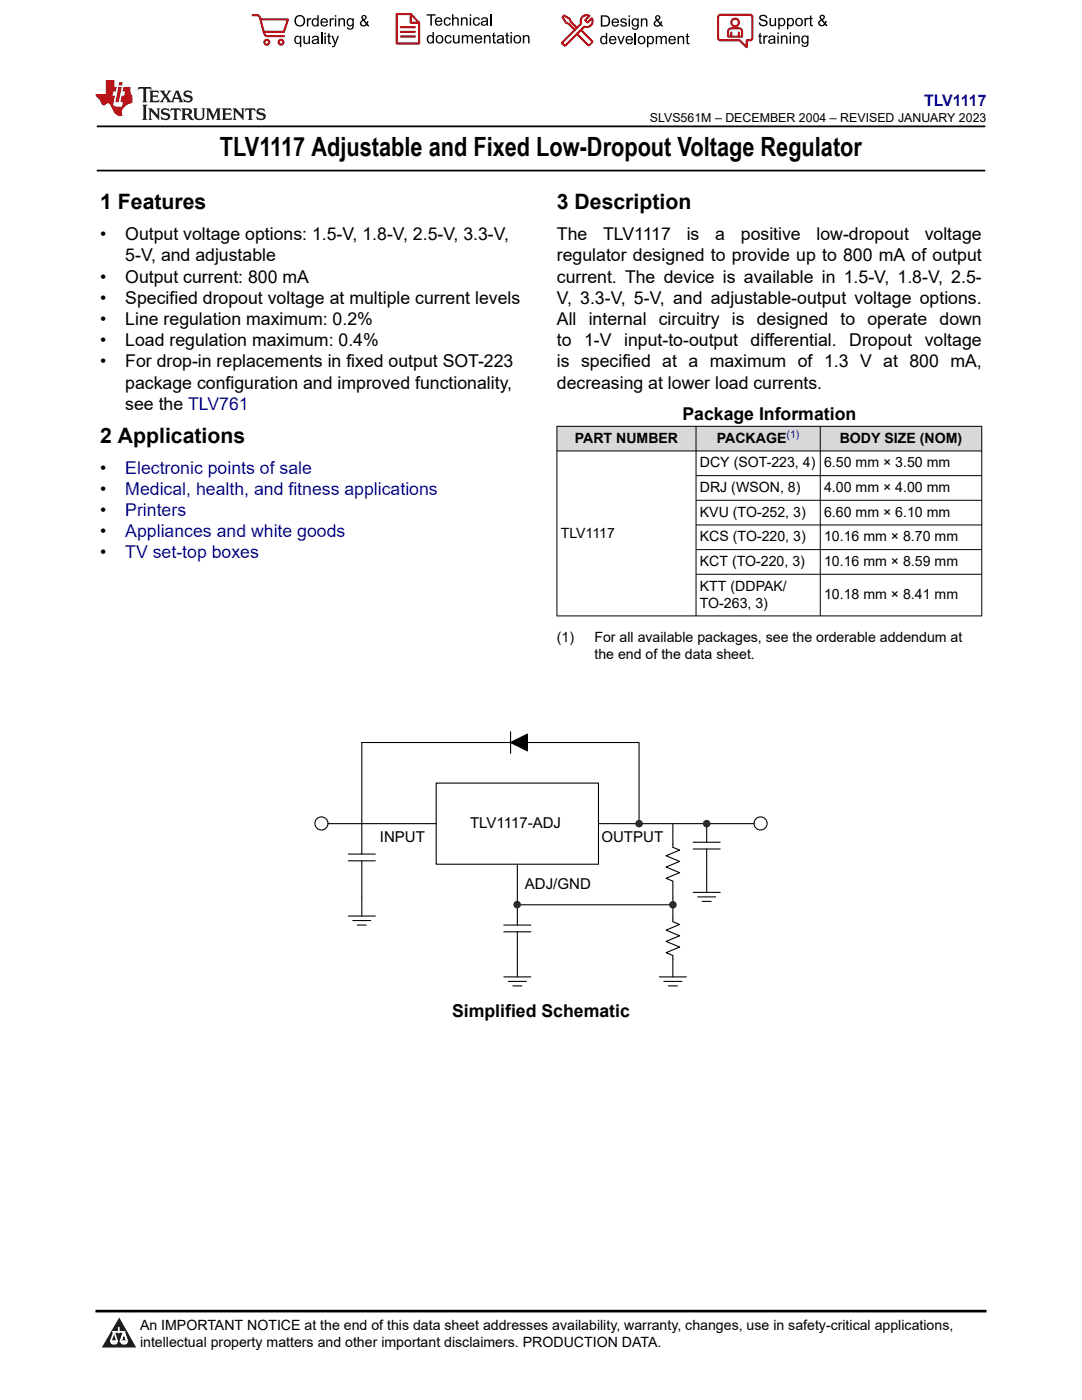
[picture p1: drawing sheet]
<svg xmlns="http://www.w3.org/2000/svg" width="216mm" height="279mm" viewBox="0 0 216 279" stroke-linecap="round" stroke-linejoin="round" font-family="sans-serif">
<path d="M19.3 25.2h177.3M19.3 34h177.3" fill="none" stroke="#000" stroke-width=".35"/>
<g fill="#d8d8d8">
<path d="M111.1 85.1h84.8v4.9h-84.8z" fill-rule="evenodd"/>
<path d="M111.2 85.1h27.6v4.8h-27.6z" fill-rule="evenodd"/>
<path d="M138.9 85.1h24.7v4.8h-24.7z" fill-rule="evenodd"/>
<path d="M163.7 85.1h32.1v4.8h-32.1z" fill-rule="evenodd"/>
</g>
<path d="M111.1 85.1h84.9M111.1 90h84.9M111.1 85v38M138.9 85v38M138.9 94.9h57.1M138.9 99.8h57.1M163.7 85v38M195.9 85v38M138.9 104.8h57.1M138.9 109.7h57.1M138.9 114.6h57.1M196 122.9h-84.9" fill="none" stroke="#000" stroke-width=".2"/>
<g fill="none" stroke="#000" stroke-width=".22">
<path d="M87 156.3h32.4v16.2h-32.4zM101.9 148.2l3.4-1.7v3.4zM101.9 146v4.3M65.4 164.4h21.6M69.5 171.8h5.4M69.5 170.4h5.4M72.2 171.8v11M103.2 172.5v12.1M119.4 164.4h8.1v-16.2h-55.3v22.2M127.5 164.4h23M134.3 164.4v4.7l1.3 .6-2.7 1.1 2.7 1.1-2.7 1.1 2.7 1.2-2.7 1.1 1.4 .5v8.1l1.3 .6-2.7 1.1 2.7 1.2-2.7 1.1 2.7 1.1-2.7 1.1 1.4 .6v4.3M138.3 169.4h5.4"/>
<path d="M138.3 168.1h5.4M138.3 178.1h5.4M139.2 179h3.6M140.1 179.9h1.8M141 164.4v3.7M141 169.4v8.7M69.5 182.8h5.4M70.4 183.7h3.6M71.3 184.6h1.8M100.5 186h5.4M100.5 184.6h5.4M100.5 195h5.4"/>
<path d="M101.4 195.9h3.6M102.3 196.8h1.8M103.2 186v9M103.2 180.6h31.1M131.6 195h5.4M132.5 195.9h3.6M133.4 196.8h1.8"/>
<circle cx="64.1" cy="164.3" r="1.31"/>
<circle cx="151.8" cy="164.3" r="1.31"/>
</g>
<path d="M101.9 148.2l3.4-1.7v3.4z" fill-rule="evenodd" fill="#000"/>
<circle cx="134.3" cy="180.6" r=".61" fill="#2b292a"/>
<circle cx="134.3" cy="180.6" r=".61" fill="none" stroke="#2b292a" stroke-width=".29"/>
<circle cx="127.5" cy="164.4" r=".61" fill="#2b292a"/>
<circle cx="127.5" cy="164.4" r=".61" fill="none" stroke="#2b292a" stroke-width=".29"/>
<circle cx="103.2" cy="180.5" r=".61" fill="#2b292a"/>
<circle cx="103.2" cy="180.5" r=".61" fill="none" stroke="#2b292a" stroke-width=".29"/>
<circle cx="141" cy="164.4" r=".61" fill="#2b292a"/>
<circle cx="141" cy="164.4" r=".61" fill="none" stroke="#2b292a" stroke-width=".29"/>
<path d="M0 0h215.9v23.8h-215.9z" fill-rule="evenodd" fill="#fff"/>
<path d="M27.7 17.4l-.2 .6 .5-.3h.6v.1v2.2l-.2 .4h1l-.2-.4v-2.2v-.1h.5l.5 .3-.1-.6zM29.8 18.1l.2 .4v1.5l-.2 .4h1.9l.1-.6a1.08 1.08 0 0 1-1.3 .2v-.7h.6l.4 .2v-.6l-.4 .2h-.6v-.6l.2-.1a1 1 0 0 1 1 .2l-.1-.5zM31.8 18.1l1 1.1-1 1.2h.9l-.2-.2 .4-.7 .5 .7-.2 .2h1.6l-.2-.2 .1-.4h1l.1 .4-.1 .2h.9l-.2-.3-.8-2h-.5l-1 2.2-.8-1.1 .9-1.1h-.8l.2 .2-.5 .7-.3-.7 .1-.2zM35.2 18.5l.4 1h-.8zM36.8 18.2a.65 .65 0 0 0-.2 .7 .65 .65 0 0 0 .6 .5l.7 .2 .1 .2a.79 .79 0 0 1-.7 .4 .79 .79 0 0 1-.7-.5l.1 .7 .2-.1a.93 .93 0 0 0 1.1 .1 .93 .93 0 0 0 .4-1 1.46 1.46 0 0 0-1.2-.6l-.1-.3a1.09 1.09 0 0 1 1.2 .2l-.2-.6-.1 .1-.6-.2zM28.4 20.9l.2 .4v2.3l-.2 .3h1l-.2-.3v-2.3l.2-.4zM29.6 21.6l.2 .4v1.6l-.2 .3h.8l-.3-.3v-1.4l1.7 1.8v-2l.2-.4h-.8l.2 .2 .1 1.1-1.2-1.3zM32.3 21.8a.65 .65 0 0 0-.2 .7 .65 .65 0 0 0 .7 .4l.6 .2 .1 .2a.79 .79 0 0 1-.7 .4 .79 .79 0 0 1-.7-.5l.1 .7 .2-.1a.93 .93 0 0 0 1.1 .1 .93 .93 0 0 0 .4-.9 1.46 1.46 0 0 0-1.2-.6l-.1-.4a1.09 1.09 0 0 1 1.2 .2l-.2-.6-.1 .1-.6-.1zM34.1 21.6l-.1 .7a.63 .63 0 0 1 .7-.4l.1 1.7-.3 .3h1l-.2-.3v-1.7a.66 .66 0 0 1 .8 .4l-.1-.7zM36.2 21.6l.2 .4v1.6l-.2 .3h.9l-.2-.2v-.7h.5l.1 .2a.79 .79 0 0 0 1.2 .6l-1-.9a.61 .61 0 0 0 .6-.6 .61 .61 0 0 0-.5-.6zM36.9 21.9h.2a.47 .47 0 0 1 .5 .1 .47 .47 0 0 1 .1 .5l-.2 .2h-.6zM38.5 21.6l.2 .2a2.27 2.27 0 0 0 .4 2 1.04 1.04 0 0 0 1.7-.7v-1.3l.2-.2h-.8l.2 .4v1.1a.6 .6 0 0 1-.6 .6 .6 .6 0 0 1-.6-.6v-1.1l.3-.4zM41.1 21.6l.2 .4v1.6l-.2 .3h.7l-.2-.3v-1.5l.9 1.9 .8-1.9v1.5l-.2 .3h1l-.3-.3v-1.6l.3-.4h-.8l-.7 1.5-.7-1.5zM44.3 21.6l.2 .4v1.6l-.2 .3h1.9l.1-.5a1.09 1.09 0 0 1-1.3 .1v-.6h.6l.4 .1v-.6l-.4 .2h-.6v-.6l.2-.1a1.01 1.01 0 0 1 1 .3l-.1-.6zM46.4 21.6l.3 .4v1.6l-.3 .3h.8l-.2-.3v-1.4l1.6 1.8v-2l.2-.4h-.7l.2 .2v1.1l-1.2-1.3zM49 21.6l-.1 .7a.63 .63 0 0 1 .8-.4v1.7l-.3 .3h1l-.2-.3v-1.7a.66 .66 0 0 1 .8 .4l-.1-.7zM51.4 21.8a.65 .65 0 0 0-.2 .7 .65 .65 0 0 0 .6 .4l.6 .2 .2 .2a.79 .79 0 0 1-.8 .4 .79 .79 0 0 1-.6-.5l.1 .7 .2-.1a.93 .93 0 0 0 1 .1 .93 .93 0 0 0 .5-.9 1.46 1.46 0 0 0-1.3-.6l-.1-.4a1.09 1.09 0 0 1 1.3 .2l-.2-.6-.2 .1-.5-.1z" fill="#231f20"/>
<path d="M21.1 16v2.8h-2.1l.1 .3 .9 1a.95 .95 0 0 0 .9 .9 .59 .59 0 0 1 .6-.4 .59 .59 0 0 1 .5 .4l.4 .8a1.59 1.59 0 0 0 2.1 1.3 1.61 1.61 0 0 1 1-2.2l1-.4-.1-1.5a1.59 1.59 0 0 1-.4-1.6h-1.4l-.2 .9h.5l-.1 .8h-.5l-.2 1v.2l.4 .1-.2 .9h-.6a.73 .73 0 0 1-1.1-.7l.3-1.5h-.5l.2-.8h.5l.2-.9h-.5v-1.4zM23.6 17.4l-.6 3h.7l.6-3zM23.8 16.4l-.1 .7h.7l.1-.7z" fill="#ed1c24"/>
<g fill="#000">
<path d="M58.7 4.2a1.15 1.15 0 0 1 2.3 0 1.15 1.15 0 0 1-2.3 0zM59.3 3.5a.89 .89 0 0 0-.2 1.1 .89 .89 0 0 0 1.1 .4 .88 .88 0 0 0 .3-1.3 .88 .88 0 0 0-1.2-.2z" fill-rule="evenodd"/>
<path d="M58.9 7.3l.5-.2 .5 .3v-.3h.2v2.3h-.3v-.8a.74 .74 0 0 1-.9 0 .74 .74 0 0 1-.2-1zM59.1 7.5a.57 .57 0 0 0-.1 .7 .57 .57 0 0 0 .7 .2 .57 .57 0 0 0 .2-.7 .57 .57 0 0 0-.8-.2z" fill-rule="evenodd"/>
<path d="M61.2 3.6h.3v.3l.2-.2 .3-.1 .1 .1-.1 .3a.36 .36 0 0 0-.4 0 .36 .36 0 0 0-.1 .4v.9h-.3z" fill-rule="evenodd"/>
<path d="M60.5 7.1h.3v.9a.41 .41 0 0 0 .4 .6 .41 .41 0 0 0 .4-.6v-.9h.3v1.7h-.3v-.3a.58 .58 0 0 1-.7 .3 .58 .58 0 0 1-.4-.6z" fill-rule="evenodd"/>
<path d="M62.4 3.8l.5-.2 .4 .2v-.8h.3v2.3h-.3v-.2a.75 .75 0 0 1-1-.1 .75 .75 0 0 1 0-1zM62.6 4a.57 .57 0 0 0-.1 .7 .57 .57 0 0 0 .7 .2 .57 .57 0 0 0 .1-.7 .57 .57 0 0 0-.7-.2z" fill-rule="evenodd"/>
<path d="M62.4 7.3a.74 .74 0 0 1 .9-.1 .74 .74 0 0 1 .3 .9l.1 .7h-.3v-.2a.57 .57 0 0 1-.9 .2 .57 .57 0 0 1-.1-.8l.9-.3a.41 .41 0 0 0-.3-.4 .41 .41 0 0 0-.5 .4l-.3-.1zM62.6 8.2a.35 .35 0 0 0 .1 .5 .35 .35 0 0 0 .5-.3l.1-.4z" fill-rule="evenodd"/>
<path d="M64.7 6.5h.3v.3h-.3zM64.7 7.1h.3v1.7h-.3z" fill-rule="evenodd"/>
<path d="M64.2 3.8a.76 .76 0 0 1 .9-.1 .76 .76 0 0 1 .3 .8h-1.2a.47 .47 0 0 0 .4 .6 .47 .47 0 0 0 .5-.4l.3 .1a.82 .82 0 0 1-1.2 .3 .82 .82 0 0 1 0-1.3zM64.4 4l-.2 .3h.9l-.2-.4z" fill-rule="evenodd"/>
<path d="M65.8 3.6h.2v.3l.2-.2 .3-.1 .2 .1-.1 .3a.36 .36 0 0 0-.5 0 .36 .36 0 0 0 0 .4v.9h-.3z" fill-rule="evenodd"/>
<path d="M65.5 6.7l.3-.1v.5h.2v.3h-.2v.9v.2h.2l.1 .3a.41 .41 0 0 1-.5-.1 .41 .41 0 0 1-.1-.4v-.9h-.2v-.3h.2z" fill-rule="evenodd"/>
<path d="M66.1 7.1h.3l.5 1.4 .5-1.4h.2l-.6 1.7a.57 .57 0 0 1-.7 .6v-.3a.37 .37 0 0 0 .5-.3z" fill-rule="evenodd"/>
<path d="M66.8 3h.3v.3h-.3zM66.8 3.6h.3v1.7h-.3z" fill-rule="evenodd"/>
<path d="M67.5 3.6h.3v.3a.58 .58 0 0 1 .7-.3 .58 .58 0 0 1 .3 .7v1h-.2v-1a.4 .4 0 0 0-.5-.5 .4 .4 0 0 0-.3 .6v.9h-.3z" fill-rule="evenodd"/>
<path d="M69.3 3.8l.6-.2 .4 .2v-.2h.3v1.5a.71 .71 0 0 1-.5 .8 .71 .71 0 0 1-.9-.5h.3a.46 .46 0 0 0 .6 .3 .46 .46 0 0 0 .2-.6 .78 .78 0 0 1-1.1-.2 .78 .78 0 0 1 .1-1.1zM69.6 4a.53 .53 0 0 0-.1 .8 .53 .53 0 0 0 .8 0 .54 .54 0 0 0 0-.7 .54 .54 0 0 0-.7-.1z" fill-rule="evenodd"/>
<path d="M72.2 3.1a.53 .53 0 0 1 .9 .1 .53 .53 0 0 1-.4 .8l.5 .5 .1-.3 .2 .1-.2 .5 .4 .3-.2 .2-.3-.3a.71 .71 0 0 1-1.2 .1 .71 .71 0 0 1 .3-1.1l-.2-.5zM72.3 3.5a.3 .3 0 0 0 .6 0 .3 .3 0 0 0-.6 0zM72.3 4.3a.45 .45 0 0 0 0 .7 .45 .45 0 0 0 .7-.2l-.5-.6z" fill-rule="evenodd"/>
<path d="M85.1 2.8h1.8v.3h-.7v2h-.3v-2h-.8z" fill-rule="evenodd"/>
<path d="M85.3 7.2l.6-.2 .4 .2v-.8h.3v2.3h-.3v-.2a.76 .76 0 0 1-1-.1 .76 .76 0 0 1-.1-1zM85.6 7.4a.58 .58 0 0 0-.1 .7 .58 .58 0 0 0 .7 .2 .58 .58 0 0 0 .1-.7 .58 .58 0 0 0-.7-.2z" fill-rule="evenodd"/>
<path d="M87.2 7.2a.81 .81 0 0 1 1.1 .1 .81 .81 0 0 1-.1 1.2 .81 .81 0 0 1-1.2-.2v-.7zM87.3 7.4a.57 .57 0 0 0 0 .8 .57 .57 0 0 0 .8 0 .57 .57 0 0 0 0-.7 .57 .57 0 0 0-.8-.1z" fill-rule="evenodd"/>
<path d="M87 3.7a.77 .77 0 0 1 .9-.2 .77 .77 0 0 1 .4 .9h-1.3a.48 .48 0 0 0 .4 .5 .48 .48 0 0 0 .6-.3h.3a.83 .83 0 0 1-1.3 .4 .83 .83 0 0 1 0-1.3zM87.2 3.8l-.1 .3h.9l-.3-.4z" fill-rule="evenodd"/>
<path d="M88.7 3.7a.7 .7 0 0 1 1.2 .3h-.2a.45 .45 0 0 0-.6-.3 .45 .45 0 0 0-.3 .6 .45 .45 0 0 0 .3 .6 .45 .45 0 0 0 .6-.4l.3 .1a.76 .76 0 0 1-1.1 .5 .76 .76 0 0 1-.3-1.1z" fill-rule="evenodd"/>
<path d="M88.9 7.2a.7 .7 0 0 1 1.2 .3h-.3a.45 .45 0 0 0-.5-.3 .45 .45 0 0 0-.3 .6 .45 .45 0 0 0 .3 .6 .45 .45 0 0 0 .6-.3h.2a.76 .76 0 0 1-1 .5 .76 .76 0 0 1-.3-1.1z" fill-rule="evenodd"/>
<path d="M90.2 2.8h.3v.9a.59 .59 0 0 1 .7-.2 .59 .59 0 0 1 .3 .6v1h-.2v-1a.4 .4 0 0 0-.5-.4 .4 .4 0 0 0-.3 .5v.9h-.3z" fill-rule="evenodd"/>
<path d="M90.4 7h.3v.9a.41 .41 0 0 0 .4 .6 .41 .41 0 0 0 .3-.6v-.9h.3v1.7h-.2v-.3a.58 .58 0 0 1-.7 .3 .58 .58 0 0 1-.4-.7z" fill-rule="evenodd"/>
<path d="M92 3.5h.2v.2a.59 .59 0 0 1 .7-.3 .59 .59 0 0 1 .4 .7v1h-.3v-1a.41 .41 0 0 0-.4-.4 .41 .41 0 0 0-.4 .5v.9h-.2z" fill-rule="evenodd"/>
<path d="M92.1 7h.3v.3a.56 .56 0 0 1 1 0 .54 .54 0 0 1 .6-.3 .54 .54 0 0 1 .4 .5v1.2h-.3v-1.1a.34 .34 0 0 0-.3-.4 .34 .34 0 0 0-.4 .3v1.2h-.3v-1.1a.38 .38 0 0 0-.5-.3 .38 .38 0 0 0-.2 .5v.9h-.3z" fill-rule="evenodd"/>
<path d="M93.7 2.8h.3v.4h-.3zM93.7 3.5h.3v1.6h-.3z" fill-rule="evenodd"/>
<path d="M94.6 3.7a.7 .7 0 0 1 1.2 .3h-.3a.45 .45 0 0 0-.6-.3 .45 .45 0 0 0-.3 .6 .45 .45 0 0 0 .4 .6 .45 .45 0 0 0 .5-.4l.3 .1a.76 .76 0 0 1-1 .5 .76 .76 0 0 1-.4-1.1z" fill-rule="evenodd"/>
<path d="M94.9 7.2a.77 .77 0 0 1 .9-.1 .77 .77 0 0 1 .4 .8h-1.2a.48 .48 0 0 0 .3 .6 .48 .48 0 0 0 .6-.4l.3 .1a.83 .83 0 0 1-1.3 .3 .83 .83 0 0 1 0-1.3zM95.1 7.3l-.1 .4h.9l-.2-.4z" fill-rule="evenodd"/>
<path d="M96.6 7h.2v.3a.59 .59 0 0 1 .7-.3 .59 .59 0 0 1 .4 .7v1h-.3v-1a.41 .41 0 0 0-.4-.5 .41 .41 0 0 0-.4 .6v.9h-.2z" fill-rule="evenodd"/>
<path d="M96.1 3.7a.74 .74 0 0 1 1-.2 .74 .74 0 0 1 .3 .9v.7h-.2l-.1-.2a.59 .59 0 0 1-.8 .3 .59 .59 0 0 1-.2-.8l1-.3a.42 .42 0 0 0-.4-.5 .42 .42 0 0 0-.4 .4l-.3-.1zM96.3 4.5a.36 .36 0 0 0 .2 .5 .36 .36 0 0 0 .5-.2l.1-.5z" fill-rule="evenodd"/>
<path d="M98.4 6.6l.3-.2v.6h.2v.2h-.2v1v.2h.2l.1 .3a.41 .41 0 0 1-.5-.1 .41 .41 0 0 1-.1-.4v-1h-.2v-.2h.2z" fill-rule="evenodd"/>
<path d="M99.3 7.2a.74 .74 0 0 1 1-.2 .74 .74 0 0 1 .2 1l.1 .7h-.3v-.2a.59 .59 0 0 1-.8 .2 .59 .59 0 0 1-.3-.8l1.1-.3a.42 .42 0 0 0-.4-.4 .42 .42 0 0 0-.5 .3h-.2zM99.5 8a.36 .36 0 0 0 .2 .5 .36 .36 0 0 0 .4-.2l.2-.5z" fill-rule="evenodd"/>
<path d="M101 6.6l.3-.2v.6h.3v.2h-.3v1l.1 .2h.2v.3a.41 .41 0 0 1-.4-.1 .41 .41 0 0 1-.2-.4v-1h-.2v-.2h.2z" fill-rule="evenodd"/>
<path d="M101.9 6.4h.2v.3h-.2zM101.9 7h.2v1.7h-.2z" fill-rule="evenodd"/>
<path d="M102.7 7.2a.81 .81 0 0 1 1.1 .1 .81 .81 0 0 1-.1 1.2 .81 .81 0 0 1-1.2-.2v-.7zM102.9 7.4a.57 .57 0 0 0-.1 .8 .57 .57 0 0 0 .9 0 .57 .57 0 0 0-.1-.7 .57 .57 0 0 0-.7-.1z" fill-rule="evenodd"/>
<path d="M104.3 7h.3v.3a.59 .59 0 0 1 .7-.3 .59 .59 0 0 1 .4 .7v1h-.3v-1a.41 .41 0 0 0-.5-.5 .41 .41 0 0 0-.3 .6v.9h-.3z" fill-rule="evenodd"/>
<path d="M119.9 3.1h.8a1.12 1.12 0 0 1 1 1.1 1.12 1.12 0 0 1-1 1.1h-.8zM120.2 3.3v1.7h.5a.86 .86 0 0 0 .8-.8 .86 .86 0 0 0-.8-.9z" fill-rule="evenodd"/>
<path d="M119.9 7.4l.5-.3 .5 .3v-.8h.3v2.2h-.3v-.2a.75 .75 0 0 1-1 0 .75 .75 0 0 1-.1-1zM120.2 7.5a.57 .57 0 0 0-.2 .8 .57 .57 0 0 0 .8 .2 .57 .57 0 0 0 .1-.8 .57 .57 0 0 0-.7-.2z" fill-rule="evenodd"/>
<path d="M121.7 7.4a.76 .76 0 0 1 .9-.2 .76 .76 0 0 1 .4 .9h-1.2a.47 .47 0 0 0 .3 .5 .47 .47 0 0 0 .6-.3h.3a.82 .82 0 0 1-1.3 .4 .82 .82 0 0 1 0-1.3zM121.9 7.5l-.1 .3h.9l-.2-.4z" fill-rule="evenodd"/>
<path d="M122.2 3.9a.76 .76 0 0 1 .9-.2 .76 .76 0 0 1 .4 .9h-1.2a.47 .47 0 0 0 .4 .5 .47 .47 0 0 0 .5-.3h.3a.82 .82 0 0 1-1.2 .4 .82 .82 0 0 1-.1-1.3zM122.5 4l-.2 .3h.9l-.2-.4z" fill-rule="evenodd"/>
<path d="M123.9 3.8a.71 .71 0 0 1 1.1 .3h-.2a.32 .32 0 0 0-.4-.3 .32 .32 0 0 0-.3 .4h.1a.75 .75 0 0 1 .9 .8 .72 .72 0 0 1-.7 .3 .72 .72 0 0 1-.6-.5h.2a.36 .36 0 0 0 .4 .4 .36 .36 0 0 0 .3-.5 .8 .8 0 0 1-.9-.7z" fill-rule="evenodd"/>
<path d="M123.2 7.2h.3l.4 1.3 .5-1.3h.3l-.6 1.6h-.3z" fill-rule="evenodd"/>
<path d="M125.4 3.1h.3v.3h-.3zM125.4 3.7h.3v1.6h-.3z" fill-rule="evenodd"/>
<path d="M125 7.4a.76 .76 0 0 1 .9-.2 .76 .76 0 0 1 .4 .9h-1.2a.47 .47 0 0 0 .4 .5 .47 .47 0 0 0 .5-.3h.3a.82 .82 0 0 1-1.2 .4 .82 .82 0 0 1-.1-1.3zM125.3 7.5l-.2 .3h.9l-.2-.4z" fill-rule="evenodd"/>
<path d="M126.2 3.9l.5-.3 .5 .3v-.2h.3v1.4a.71 .71 0 0 1-.6 .8 .71 .71 0 0 1-.8-.5l.2 .1a.46 .46 0 0 0 .7 .2 .46 .46 0 0 0 .2-.6 .78 .78 0 0 1-1.1-.1 .78 .78 0 0 1 .1-1.1zM126.4 4a.53 .53 0 0 0 0 .8 .53 .53 0 0 0 .7 0 .54 .54 0 0 0 0-.7 .54 .54 0 0 0-.7-.1z" fill-rule="evenodd"/>
<path d="M127.5 7.3a.8 .8 0 0 1 1.1 .2 .8 .8 0 0 1-.1 1.1 .8 .8 0 0 1-1.2-.1v-.8zM127.7 7.5a.56 .56 0 0 0-.1 .9 .56 .56 0 0 0 .8-.1 .56 .56 0 0 0 0-.7 .56 .56 0 0 0-.7-.1z" fill-rule="evenodd"/>
<path d="M127.9 3.7h.2v.2a.58 .58 0 0 1 .7-.2 .58 .58 0 0 1 .4 .6v1h-.3v-1a.4 .4 0 0 0-.4-.4 .4 .4 0 0 0-.3 .5v.9h-.3z" fill-rule="evenodd"/>
<path d="M129.1 7.2h.2v.2a.72 .72 0 0 1 1-.1 .72 .72 0 0 1 .2 1 .64 .64 0 0 1-.5 .5 .64 .64 0 0 1-.6-.2v.8h-.3zM129.5 7.5a.56 .56 0 0 0-.1 .8 .56 .56 0 0 0 .7 .2 .56 .56 0 0 0 .1-.8 .56 .56 0 0 0-.7-.2z" fill-rule="evenodd"/>
<path d="M130.8 7.2h.3v.2a.55 .55 0 0 1 .9 0 .53 .53 0 0 1 .7-.3 .53 .53 0 0 1 .4 .6v1.1h-.3v-1a.34 .34 0 0 0-.3-.4 .34 .34 0 0 0-.4 .3v1.1h-.3v-1a.37 .37 0 0 0-.5-.4 .37 .37 0 0 0-.2 .6v.8h-.3z" fill-rule="evenodd"/>
<path d="M130.9 3.2a.53 .53 0 0 1 .8 .1 .53 .53 0 0 1-.3 .8l.4 .5 .1-.4 .3 .1-.2 .5 .3 .3-.2 .3-.3-.4a.71 .71 0 0 1-1.2 .1 .71 .71 0 0 1 .4-1.1l-.3-.5zM130.9 3.6a.3 .3 0 0 0 .6 0 .3 .3 0 0 0-.6 0zM130.9 4.3a.45 .45 0 0 0 0 .7 .45 .45 0 0 0 .7-.2l-.5-.6z" fill-rule="evenodd"/>
<path d="M133.6 7.4a.76 .76 0 0 1 .9-.2 .76 .76 0 0 1 .4 .9h-1.3a.47 .47 0 0 0 .4 .5 .47 .47 0 0 0 .6-.3h.3a.82 .82 0 0 1-1.3 .4 .82 .82 0 0 1 0-1.3zM133.8 7.5l-.1 .3h.9l-.3-.4z" fill-rule="evenodd"/>
<path d="M135.2 7.2h.3v.2a.58 .58 0 0 1 .7-.2 .58 .58 0 0 1 .3 .6v1h-.3v-1a.4 .4 0 0 0-.4-.4 .4 .4 0 0 0-.3 .5v.9h-.3z" fill-rule="evenodd"/>
<path d="M137 6.8l.3-.2v.6h.2v.2h-.2v1v.2h.2l.1 .2a.41 .41 0 0 1-.5 0 .41 .41 0 0 1-.1-.5v-.9h-.2v-.2h.2z" fill-rule="evenodd"/>
<path d="M151.7 3.1a.88 .88 0 0 1 1.4 .5h-.3a.49 .49 0 0 0-.5-.5 .49 .49 0 0 0-.4 .6v.1a1.06 1.06 0 0 1 1.3 1 .95 .95 0 0 1-1 .4 .95 .95 0 0 1-.8-.7h.3a.58 .58 0 0 0 .6 .5 .58 .58 0 0 0 .5-.6l-.2-.1a.95 .95 0 0 1-1.1-.9z" fill-rule="evenodd"/>
<path d="M151.5 6.7l.3-.2v.6h.3v.2h-.3v1v.2h.3v.2a.41 .41 0 0 1-.5 0 .41 .41 0 0 1-.1-.5v-.9h-.2v-.2h.2z" fill-rule="evenodd"/>
<path d="M152.3 7.1h.3v.2l.1-.2h.4h.1l-.1 .3a.36 .36 0 0 0-.4 0 .36 .36 0 0 0-.1 .5v.8h-.3z" fill-rule="evenodd"/>
<path d="M153.4 7.3a.74 .74 0 0 1 1-.2 .74 .74 0 0 1 .3 .9l.1 .7h-.3l-.1-.2a.57 .57 0 0 1-.8 .3 .57 .57 0 0 1-.1-.9l.9-.2a.41 .41 0 0 0-.4-.4 .41 .41 0 0 0-.4 .3h-.3zM153.7 8.1a.35 .35 0 0 0 .1 .5 .35 .35 0 0 0 .5-.2l.1-.5z" fill-rule="evenodd"/>
<path d="M153.5 3.6h.3v.9a.41 .41 0 0 0 .4 .5 .41 .41 0 0 0 .4-.5v-.9h.3v1.6h-.3v-.2a.58 .58 0 0 1-.7 .2 .58 .58 0 0 1-.4-.6z" fill-rule="evenodd"/>
<path d="M155.1 6.5h.3v.3h-.3zM155.1 7.1h.3v1.6h-.3z" fill-rule="evenodd"/>
<path d="M155.3 3.6h.2v.2a.72 .72 0 0 1 1-.1 .72 .72 0 0 1 .2 1 .64 .64 0 0 1-.5 .5 .64 .64 0 0 1-.6-.2v.8h-.3zM155.7 3.9a.56 .56 0 0 0-.2 .8 .56 .56 0 0 0 .8 .2 .56 .56 0 0 0 .1-.8 .56 .56 0 0 0-.7-.2z" fill-rule="evenodd"/>
<path d="M155.8 7.1h.3v.2a.58 .58 0 0 1 .7-.2 .58 .58 0 0 1 .3 .6v1h-.2v-1a.4 .4 0 0 0-.5-.4 .4 .4 0 0 0-.3 .5v.9h-.3z" fill-rule="evenodd"/>
<path d="M157 3.6h.3v.2a.72 .72 0 0 1 1-.1 .72 .72 0 0 1 .1 1 .64 .64 0 0 1-.4 .5 .64 .64 0 0 1-.7-.2v.8h-.3zM157.4 3.9a.56 .56 0 0 0-.1 .8 .56 .56 0 0 0 .7 .2 .56 .56 0 0 0 .2-.8 .56 .56 0 0 0-.8-.2z" fill-rule="evenodd"/>
<path d="M157.6 6.5h.2v.3h-.2zM157.6 7.1h.2v1.6h-.2z" fill-rule="evenodd"/>
<path d="M158.3 7.1h.2v.2a.58 .58 0 0 1 .7-.2 .58 .58 0 0 1 .4 .6v1h-.3v-1a.4 .4 0 0 0-.4-.4 .4 .4 0 0 0-.4 .5v.9h-.2z" fill-rule="evenodd"/>
<path d="M158.9 3.7a.8 .8 0 0 1 1.2 .2 .8 .8 0 0 1-.2 1.1 .8 .8 0 0 1-1.1-.1l-.1-.8zM159.1 3.9a.56 .56 0 0 0-.1 .9 .56 .56 0 0 0 .9 0 .56 .56 0 0 0-.1-.8 .56 .56 0 0 0-.7-.1z" fill-rule="evenodd"/>
<path d="M160.1 7.3l.5-.2 .5 .2v-.2h.2v1.4a.71 .71 0 0 1-.5 .9 .71 .71 0 0 1-.8-.5h.2a.46 .46 0 0 0 .6 .2 .46 .46 0 0 0 .2-.6 .78 .78 0 0 1-1-.1 .78 .78 0 0 1 .1-1.1zM160.3 7.4a.53 .53 0 0 0-.1 .8 .53 .53 0 0 0 .8 0 .54 .54 0 0 0 0-.7 .54 .54 0 0 0-.7-.1z" fill-rule="evenodd"/>
<path d="M160.5 3.6h.3v.2l.1-.2h.4h.1l-.1 .3a.36 .36 0 0 0-.4 0 .36 .36 0 0 0-.1 .5v.8h-.3z" fill-rule="evenodd"/>
<path d="M161.6 3.2l.3-.2v.6h.3v.2h-.3v1l.1 .2h.2v.2a.41 .41 0 0 1-.4 0 .41 .41 0 0 1-.2-.5v-.9h-.2v-.2h.2z" fill-rule="evenodd"/>
<path d="M163.7 3.1a.53 .53 0 0 1 .8 .1 .53 .53 0 0 1-.3 .8l.4 .5 .1-.3h.3l-.2 .5 .3 .3-.2 .3-.3-.3a.71 .71 0 0 1-1.2 .1 .71 .71 0 0 1 .4-1.2l-.3-.5zM163.8 3.5a.3 .3 0 0 0 .6 0 .3 .3 0 0 0-.6 0zM163.7 4.2a.45 .45 0 0 0 0 .8 .45 .45 0 0 0 .7-.3l-.5-.6z" fill-rule="evenodd"/>
</g>
<path d="M64.2 6.5v2.3M97.9 2.8v2.3M126.8 6.6v2.2" fill="none" stroke="#000" stroke-width=".28"/>
<g fill="none" stroke="#de0000" stroke-width=".42">
<path d="M50.4 3l1.1 .1a1.4 1.4 0 0 1 .6 1.2l.6 2.5a.95 .95 0 0 0 1.2 .4h2.8M52 3.9h5.5l-.8 2.4h-4M79.1 2.8h2.8v1.7h1.7v4.2h-4.5zM80 6.4h2.8M80 5.4h2.8M80 7.3h2.8M82 2.8l1.6 1.7M115.1 5.5l-1.2-1.2-.2-.5-1.2-.7-.3 .3 .7 1.1 .5 .2 1.3 1.3M115.9 6l2.2 2.2v.3l-.5 .5h-.3l-2.2-2.2zM115.9 6l.7-.7a1.19 1.19 0 0 0 1.3-.3 1.19 1.19 0 0 0 .2-1.4l-.8 .9-.5-.5 .8-.8a1.19 1.19 0 0 0-1.3 .1 1.19 1.19 0 0 0-.3 1.4l-3.8 3.7v.3l.3 .3h.3l2.3-2.2M143.3 3.2l.5-.2h5.9l.4 .2v4.4l-.2 .4-.9 .1v1.3l-1.4-1.3h-3.8l-.5-.3zM145.5 5.8l.4-.1h1.6a.61 .61 0 0 1 .6 .6v1h-2.8v-1z"/>
<path d="M145.9 6.5v.8M147.4 6.5v.8"/>
<circle cx="53.2" cy="8.4" r=".49"/>
<circle cx="56.1" cy="8.4" r=".49"/>
<circle cx="146.7" cy="4.5" r=".75"/>
</g>
<path d="M0 261.4h215.9v18h-215.9z" fill-rule="evenodd" fill="#fff"/>
<path d="M23.8 262.9l3.4 6h-6.9z" fill="#231f20"/>
<path d="M22.1 267.7h1.3l-.4 .5h-.3a.55 .55 0 0 1-.6-.5z" fill-rule="evenodd" fill="#fff"/>
<path d="M22.1 267.7h1.3l-.4 .5h-.3a.55 .55 0 0 1-.6-.5z" fill="none" stroke="#231f20" stroke-width=".34"/>
<path d="M22.1 267.7h1.3l-.4 .5h-.5zM22.6 265.8h.1M22.6 265.8h2.3zM23.7 265.9h.1M23.7 264.9v1zM24 267.7h.1" fill="none" stroke="#fff" stroke-width=".34"/>
<path d="M24.7 265.8l-.7 1.9z" fill="#fff"/>
<path d="M24.7 265.8l-.7 1.9z" fill="none" stroke="#fff" stroke-width=".34"/>
<path d="M24.7 265.8l.7 1.9z" fill="#fff"/>
<path d="M22.8 265.8l-.7 1.9zM22.8 265.8l.6 1.9zM24.7 265.8l.7 1.9zM25.3 267.7h.1" fill="none" stroke="#fff" stroke-width=".34"/>
<path d="M24.1 267.7h1.3a.65 .65 0 0 1-.6 .5 .65 .65 0 0 1-.7-.5z" fill-rule="evenodd" fill="#fff"/>
<path d="M24.1 267.7h1.3a.65 .65 0 0 1-.6 .5 .65 .65 0 0 1-.7-.5z" fill="none" stroke="#231f20" stroke-width=".34"/>
<path d="M24 267.7h.1M24.1 267.7h1.3l-.4 .5h-.5z" fill="none" stroke="#fff" stroke-width=".34"/>
<path d="M19 261.7h177.8" fill="none" stroke="#000" stroke-width=".53"/>
<text font-size="5.3" x="43.9" y="31.2">TLV1117 Adjustable and Fixed Low-Dropout Voltage Regulator</text>
<g font-size="4.2">
<text x="20" y="41.8">1 Features</text>
<text x="111.1" y="41.8">3 Description</text>
<text x="20" y="88.4">2 Applications</text>
</g>
<g font-size="3.5">
<text x="20" y="47.9">•</text>
<text x="25" y="47.9">Output voltage options: 1.5-V, 1.8-V, 2.5-V, 3.3-V,</text>
<text x="111.1" y="47.9">The</text>
<text x="120.4" y="47.9">TLV1117</text>
<text x="137" y="47.9">is</text>
<text x="142.7" y="47.9">a</text>
<text x="147.8" y="47.9">positive</text>
<text x="162.9" y="47.9">low-dropout</text>
<text x="184.5" y="47.9">voltage</text>
<text x="25" y="52.2">5-V, and adjustable</text>
<text x="111.1" y="52.2">regulator designed to provide up to 800 mA of output</text>
<text x="20" y="56.4">•</text>
<text x="25" y="56.4">Output current: 800 mA</text>
<text x="111.1" y="56.4">current. The device is available in 1.5-V, 1.8-V, 2.5-</text>
<text x="20" y="60.6">•</text>
<text x="20" y="64.9">•</text>
<text x="25" y="60.6">Specified dropout voltage at multiple current levels</text>
<text x="25" y="64.9">Line regulation maximum: 0.2%</text>
<text x="111.1" y="60.6">V, 3.3-V, 5-V, and adjustable-output voltage options.</text>
<text x="111.1" y="64.9">All internal circuitry is designed to operate down</text>
<text x="20" y="69.1">•</text>
<text x="25" y="69.1">Load regulation maximum: 0.4%</text>
<text x="111.1" y="69.1">to</text>
<text x="116.6" y="69.1">1-V</text>
<text x="124.5" y="69.1">input-to-output</text>
<text x="149.8" y="69.1">differential.</text>
<text x="169.5" y="69.1">Dropout</text>
<text x="184.5" y="69.1">voltage</text>
<text x="20" y="73.3">•</text>
<text x="25" y="73.3">For drop-in replacements in fixed output SOT-223</text>
<text x="25" y="77.6">package configuration and improved functionality,</text>
<text x="111.1" y="77.6">decreasing at lower load currents.</text>
<text x="111.1" y="73.3">is specified at a maximum of 1.3 V at 800 mA,</text>
<text x="25" y="81.8">see the TLV761</text>
<text x="136.2" y="83.9">Package Information</text>
<text x="20" y="94.5">•</text>
<text x="20" y="98.7">•</text>
<text x="20" y="103">•</text>
<text x="20" y="107.2">•</text>
<text x="20" y="111.4">•</text>
<text x="90.2" y="202.9">Simplified Schematic</text>
</g>
<g font-size="3.5" fill="#00f">
<text x="25" y="94.5">Electronic points of sale</text>
<text x="25" y="98.7">Medical, health, and fitness applications</text>
<text x="25" y="103">Printers</text>
<text x="25" y="107.2">Appliances and white goods</text>
<text x="25" y="111.4">TV set-top boxes</text>
</g>
<text font-size="3.2" fill="#00f" x="184.4" y="21.1">TLV1117</text>
<g font-size="3">
<text x="75.8" y="168">INPUT</text>
<text x="93.8" y="165.3">TLV1117-ADJ</text>
<text x="120" y="168">OUTPUT</text>
<text x="104.7" y="177.4">ADJ/GND</text>
</g>
<g font-size="2.8">
<text x="114.7" y="88.4">PART NUMBER</text>
<text x="143" y="88.4">PACKAGE</text>
<text x="167.6" y="88.4">BODY SIZE (NOM)</text>
<text x="139.7" y="93.3">DCY (SOT-223, 4)</text>
<text x="164.4" y="93.3">6.50 mm × 3.50 mm</text>
<text x="139.7" y="98.2">DRJ (WSON, 8)</text>
<text x="164.4" y="98.2">4.00 mm × 4.00 mm</text>
<text x="111.9" y="107.3">TLV1117</text>
<text x="139.7" y="103.1">KVU (TO-252, 3)</text>
<text x="164.4" y="103.1">6.60 mm × 6.10 mm</text>
<text x="139.7" y="108">KCS (TO-220, 3)</text>
<text x="139.7" y="113">KCT (TO-220, 3)</text>
<text x="164.4" y="108">10.16 mm × 8.70 mm</text>
<text x="164.4" y="113">10.16 mm × 8.59 mm</text>
<text x="139.7" y="117.9">KTT (DDPAK/</text>
<text x="164.4" y="119.6">10.18 mm × 8.41 mm</text>
<text x="139.7" y="121.3">TO-263, 3)</text>
<text x="111.1" y="128.1">(1)</text>
<text x="118.6" y="128.1">For all available packages, see the orderable addendum at</text>
<text x="118.6" y="131.5">the end of the data sheet.</text>
<text x="27.9" y="265.5">An IMPORTANT NOTICE at the end of this data sheet addresses availability, warranty, changes, use in safety-critical applications,</text>
<text x="27.9" y="268.9">intellectual property matters and other important disclaimers. PRODUCTION DATA.</text>
</g>
<text font-size="2.5" x="129.7" y="24.3">SLVS561M – DECEMBER 2004 – REVISED JANUARY 2023</text>
<text font-size="2.1" fill="#00f" x="156.9" y="87.4">(1)</text>
</svg>
